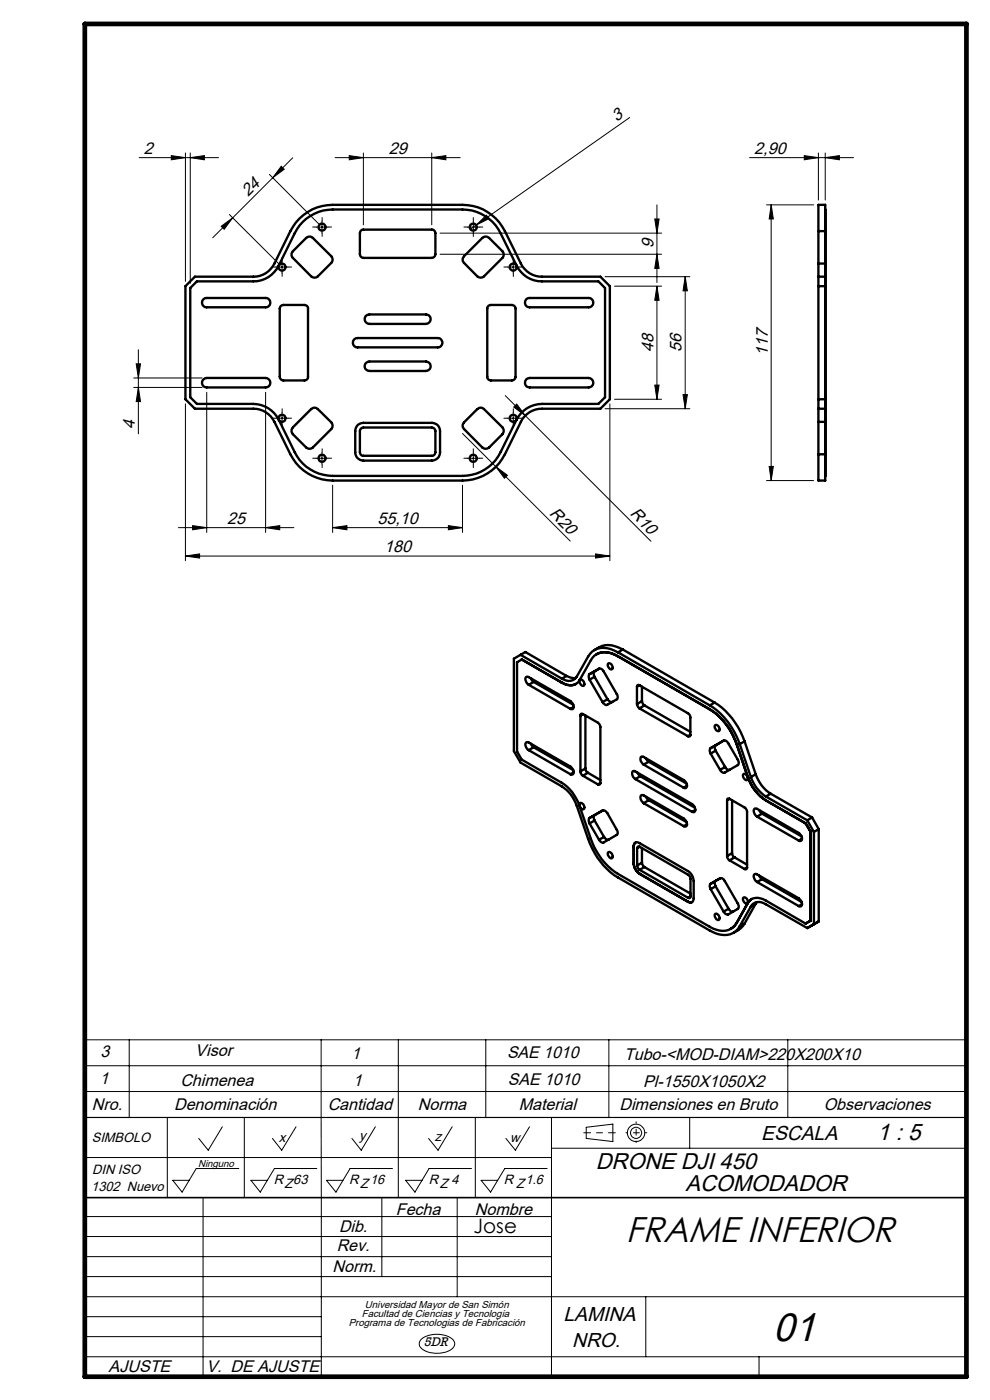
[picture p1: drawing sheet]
<svg xmlns="http://www.w3.org/2000/svg" width="210mm" height="297mm" viewBox="0 0 210 297" stroke-linecap="round" stroke-linejoin="round" font-family="sans-serif">
<g fill="none" stroke="#000" stroke-width=".21">
<path d="M29.5 33.4h16.9M36.3 33l3 .4-3 .5zM39.3 32.5v27.2M40.4 33.4l3-.4v.9zM40.4 32.5v27.6M57.2 37l10.4 10.5M59.7 35.3l.6 .6-2.4 1.8zM62.1 33.5l-17 16.9M71.1 33.4h26.5M74.1 33l3 .4-3 .5zM77.1 32.5v15.2M91.6 33.4l3-.4v.9z"/>
<path d="M91.6 32.5v15.2M133.6 24.9l-32.6 22.9M159 33.4h22M170.6 33l3 .4-3 .5zM173.6 32.5v9.9M175 33.4l3-.4v.9zM175 32.5v9.9M46.9 48l2.5-1.8-1.8 2.4zM48.6 45.5l10.5 10.4M58.6 56.7h2.5M59.8 55.4v2.5M67.1 48.2h2.5"/>
<path d="M68.3 46.9v2.5M93.3 53.9h47M93.3 49.5h47M99.1 48.2h2.5M100.4 46.9v2.5M101 47.8l2.2-2.2 .5 .8zM101 47.8l-1.2 .8M107.6 56.7h2.5M108.9 55.4v2.5M128.3 58.7h18M138.9 46.5h.9l-.5 3zM139.3 53.9l.5 3h-.9z"/>
<path d="M139.3 43.5v16.4M145.3 58.7l.5 3h-.9zM145.3 58.7v28M162.6 43.5h10M163.6 43.5l.4 3h-.8zM163.6 43.5v58.4M28.9 77.2h.9l-.4 3zM29.4 74.2v17.8M130.4 60.7h9.9M139.3 60.7l.5 3h-.9zM139.3 60.7v24M28.4 82.2h14.5"/>
<path d="M28.4 80.2h14.5M29.4 82.2l.4 3h-.9zM39.3 85.7v33.3M43.9 83.2v29.8M56.3 83.2v29.8M58.6 88.7h2.5M59.8 87.5v2.5M67.1 97.2h2.5M68.3 96v2.5M98.1 92l22.9 22.8M99.1 97.2h2.5M100.4 96v2.5"/>
<path d="M105.2 99l2.4 1.8-.6 .7zM107.2 83.9l30.9 30.9M107.6 88.7h2.5M108.9 87.5v2.5M109 86.4l.6-.7 1.8 2.5zM128.3 86.7h18M129.4 85.7v33.3M130.4 84.7h9.9M138.9 81.7h.9l-.5 3zM144.9 83.7h.9l-.5 3zM163.2 99h.8l-.4 2.9zM37.9 111.9h24.4"/>
<path d="M39.3 118l3-.5v.9zM39.3 118h90.1M40.9 111.5l3 .4-3 .5zM56.3 111.9l3-.4v.9zM70.6 111.9l3-.4v.9zM70.6 111.9h27.5M70.6 102.9v10.1M95.1 111.5l3 .4-3 .5zM98.1 102.9v10.1M126.3 117.5l3.1 .5-3.1 .4zM162.6 101.9h10M18 226.1h187"/>
<path d="M18 231.6h187M18 220.6h187M27.4 220.6v16.5M35.5 237.1v17M47.2 239l-3 5-2-2.5M51.8 237.1v17M62.8 239l-3 5-2-2.5M68.1 220.6l.1 71.5M79.6 239l-3 5-2-2.5M84.5 220.6v33.5M95.9 239l-3 5-2-2.5M100.8 237.1v17"/>
<path d="M103 220.6v16.5M112.3 239l-3 5-2-2.5M117 237.1v55M124.4 239.1l5.6-.6v3.7l-5.6-.7zM129.2 220.6v16.5M146.3 237.1v6.5M167.1 220.6v16.5M18 258.1h99M18 245.6h99M43.1 254.1v38M50.7 247.9h-9.1l-3 5-1.9-2.5h3.4M67.2 247.9h-9l-3 5-2-2.5h3.5"/>
<path d="M81 254.1v16.7M83.3 247.9h-9l-3 5-2-2.5h3.4M97 254.1v21M100 247.9h-9l-3 5-2-2.5h3.5M116.1 247.9h-9l-3 5-2-2.5h3.5M117 243.6h88M18 275.1h187M18 270.8h99M18 266.6h99M18 262.3h99M18 279.3h50.2M137 275.1v12.7"/>
<path d="M18 287.8h187M18 283.6h50.2M89.4 284.1a5.6 5.6 0 0 1 6.8 .2 1.45 1.45 0 0 1-.9 2.2 5.7 5.7 0 0 1-6.1-.7l-.3-.9zM161 287.8v4.3"/>
<circle cx="134.9" cy="240.3" r="1.86"/>
<circle cx="134.9" cy="240.3" r="1.17"/>
</g>
<g fill="none" stroke="#000" stroke-width=".21" stroke-dasharray="15.2 1.3 1.3 1.3">
<path d="M58.6 56.6h-.8M59.8 55.4v-.8M59.8 57.9v.7M61.1 56.6h.7M67.1 48.2h-.8M68.3 46.9v-.7M68.3 49.4v.8M69.6 48.2h.7M99.2 48.2h-.8M100.4 46.9v-.7M100.4 49.4v.8M101.7 48.2h.7"/>
<path d="M107.6 56.6h-.7M108.9 55.4v-.8M108.9 57.9v.7M110.1 56.6h.8M58.6 88.7h-.8M59.8 87.5v-.8M59.8 90v.7M61.1 88.7h.7M67.1 97.2h-.8M68.3 96v-.8M68.3 98.5v.7M69.6 97.2h.7"/>
<path d="M99.2 97.2h-.8M100.4 96v-.8M100.4 98.5v.7M101.7 97.2h.7M107.6 88.7h-.7M108.9 87.5v-.8M108.9 90v.7M110.1 88.7h.8"/>
</g>
<path d="M134.9 238v4.4M132.8 240.3h4.4" fill="none" stroke="#000" stroke-width=".21" stroke-dasharray="15.2 1.3 1.3 1.3" stroke-dashoffset="14.9"/>
<path d="M123.8 240.3h6.7" fill="none" stroke="#000" stroke-width=".21" stroke-dasharray="15.2 1.3 1.3 1.3" stroke-dashoffset="13.8"/>
<path d="M18 237.1h187" fill="none" stroke="#000" stroke-width=".25"/>
<path d="M18 254.1h187" fill="none" stroke="#000" stroke-width=".35"/>
<path d="M18 5.1h187v287h-187z" fill="none" stroke="#000" stroke-width="1"/>
<g fill="#000">
<path d="M101 47.8l2.2-2.2 .5 .8z"/>
<path d="M91.6 33.4l3-.4v.9zM74.1 33l3 .4-3 .5zM40.4 33.4l3-.4v.9zM36.3 33l3 .4-3 .5zM175 33.4l3-.4v.9zM170.6 33l3 .4-3 .5z"/>
<path d="M46.9 48l2.5-1.8-1.8 2.4zM59.7 35.3l.6 .6-2.4 1.8z"/>
<path d="M139.3 53.9l.5 3h-.9zM138.9 46.5h.9l-.5 3zM144.9 83.7h.9l-.5 3zM145.3 58.7l.5 3h-.9zM29.4 82.2l.4 3h-.9zM28.9 77.2h.9l-.4 3zM163.2 99h.8l-.4 2.9zM163.6 43.5l.4 3h-.8z"/>
<path d="M109.6 85.7l-.6 .7 2.4 1.8zM105.2 99l1.8 2.5 .6-.7z"/>
<path d="M138.9 81.7h.9l-.5 3zM139.3 60.7l.5 3h-.9z"/>
<path d="M39.3 118l3-.5v.9zM126.3 117.5l3.1 .5-3.1 .4zM40.9 111.5l3 .4-3 .5zM56.3 111.9l3-.4v.9z"/>
<path d="M70.6 111.9l3-.4v.9zM95.1 111.5l3 .4-3 .5z"/>
</g>
<g fill="none" stroke="#000" stroke-width=".5">
<path d="M41.3 58.7h12.4a4.9 4.9 0 0 0 4.5-2.8l3.4-6.9a10.1 10.1 0 0 1 9-5.5h27.5a10.1 10.1 0 0 1 9 5.5l3.4 6.9a4.9 4.9 0 0 0 4.5 2.8h12.4l2 2v24l-2 2h-12.4a4.9 4.9 0 0 0-4.5 2.8l-3.4 6.9a10.1 10.1 0 0 1-9 5.5h-27.5a10.1 10.1 0 0 1-9-5.5l-3.4-6.9a4.9 4.9 0 0 0-4.5-2.8h-12.4l-2-2v-24zM64.9 50.5a1.02 1.02 0 0 1 1.5 0l3.9 3.9a1.02 1.02 0 0 1 0 1.4l-2.9 2.8a1.02 1.02 0 0 1-1.4 0l-3.9-3.9a1.02 1.02 0 0 1 0-1.4zM76.6 48.9l.3-.2h14.7a.78 .78 0 0 1 .8 .8v4.4a.85 .85 0 0 1-.8 .8h-14.5a.78 .78 0 0 1-.8-.8v-4.4zM98.4 54.4l3.9-3.9a1.07 1.07 0 0 1 1.5 0l2.8 2.8a1.02 1.02 0 0 1 0 1.4l-3.9 3.9a1.02 1.02 0 0 1-1.5 0l-2.8-2.8a1.02 1.02 0 0 1 0-1.4zM173.6 55.9v2.8M173.6 49v-5.5h1.4v5.5M173.6 58.7h1.4M173.6 49v6.9M173.6 58.7v28M173.6 55.9h1.4M173.6 49h1.4M175 55.9v2.8"/>
<path d="M175 44.4l.1 5.1M175 59.7h.1M175 49v6.9M175 58.7v28M175 56.3h.1M175 49.5h.1M175.1 56.3v3.4M175.1 49.5v6.8M175.1 59.7v26M40.4 61.1l1.4-1.4h11.9a5.9 5.9 0 0 0 5.4-3.4l3.4-6.8a9 9 0 0 1 8.1-5.1h27.5a9 9 0 0 1 8.1 5.1l3.4 6.8a5.9 5.9 0 0 0 5.4 3.4h11.9l1.4 1.4v23.2l-1.4 1.4h-11.9a6.1 6.1 0 0 0-5.4 3.3l-3.4 6.9a9 9 0 0 1-8.1 5.1h-27.5a9 9 0 0 1-8.1-5.1l-3.4-6.9a6.1 6.1 0 0 0-5.4-3.3h-11.9l-1.4-1.4zM43.2 63.4l.7-.2h12.4a.99 .99 0 0 1 1 1 .99 .99 0 0 1-1 1h-12.4a.99 .99 0 0 1-1-.7 .99 .99 0 0 1 .3-1.1zM59.6 64.9l.5-.2h4.5a.72 .72 0 0 1 .7 .7v14.5a.78 .78 0 0 1-.7 .8h-4.5a.85 .85 0 0 1-.8-.8v-14.5z"/>
<path d="M75.2 71.9l.6-.2h17.1a.99 .99 0 0 1 1 1 .99 .99 0 0 1-1 1h-17.1a.99 .99 0 0 1-.9-.7 .99 .99 0 0 1 .3-1.1zM77.5 77.2l.5-.4 .4-.1h11.9a1.01 1.01 0 0 1 1 1 1.01 1.01 0 0 1-1 1h-11.9a1.01 1.01 0 0 1-.9-1.5zM77.7 66.9l.7-.2h11.9a1.01 1.01 0 0 1 1.1 1 1.01 1.01 0 0 1-1.1 1h-11.9a1.01 1.01 0 0 1-1-.7 1.01 1.01 0 0 1 .3-1.1zM103.6 64.9l.5-.2h4.5a.78 .78 0 0 1 .8 .7v14.5a.85 .85 0 0 1-.8 .8h-4.5a.78 .78 0 0 1-.7-.8v-14.6zM111.7 63.4l.7-.2h12.4a.99 .99 0 0 1 1.1 1 .99 .99 0 0 1-1.1 1h-12.4a1 1 0 0 1-1-.7 1 1 0 0 1 .3-1.1zM173.6 60.7h1.4M175 61.1h.1M43.2 80.4l.7-.2h12.4a1.01 1.01 0 0 1 1 1 1.01 1.01 0 0 1-1 1h-12.4a.99 .99 0 0 1-1-.7 .99 .99 0 0 1 .3-1.1zM62.1 90.7l3.9-3.9a1.02 1.02 0 0 1 1.4 0l2.9 2.8a1.02 1.02 0 0 1 0 1.4l-3.9 3.9a1.02 1.02 0 0 1-1.5 0l-2.8-2.8a1.07 1.07 0 0 1 0-1.4zM75.8 90.2l.6-.4 .7-.1h14.5a1.69 1.69 0 0 1 1.7 1.7v4.6a1.75 1.75 0 0 1-1.7 1.7h-14.5a1.75 1.75 0 0 1-1.7-1.7v-4.6l.1-.6zM76.6 90.9l.5-.2h14.5a.78 .78 0 0 1 .8 .7v4.6a.78 .78 0 0 1-.8 .7h-14.5a.72 .72 0 0 1-.8-.7v-4.6zM98.4 89.6l2.8-2.8a1.02 1.02 0 0 1 1.5 0l3.9 3.9a1.07 1.07 0 0 1 0 1.4l-2.8 2.8a1.07 1.07 0 0 1-1.5 0l-3.9-3.9a1.02 1.02 0 0 1 0-1.4z"/>
<path d="M111.7 80.4l.7-.2h12.4a1.01 1.01 0 0 1 1 1 1.01 1.01 0 0 1-1 1h-12.4a1 1 0 0 1-1-.7 1 1 0 0 1 .3-1.1zM173.6 86.7v2.8M173.6 96.4v5.5h1.4v-5.5M173.6 86.7h1.4M173.6 84.7h1.4M173.6 89.5v6.9M173.6 89.5h1.4M173.6 96.4h1.4M175 86.7v2.8M175 85.7h.1M175 89.5v6.9M175 84.3h.1"/>
<path d="M175 89h.1M175 95.9h.1M175.1 85.7v3.3M175.1 95.9l-.1 5.1M175.1 89v6.9M110.4 138.9l-1.4 .8v19.6l1.4 2.5 8.8 5a7.7 7.7 0 0 1 3.1 4.2l2.4 6.9a15.6 15.6 0 0 0 6.4 8.3l19.5 11.2a4.6 4.6 0 0 0 5.9-.3l.4-.6M110.4 138.9l8.8 5.1M110.4 138.9l1-.6 8.8 5.1M110.7 139.9l-1 .6v18.9l1 1.7 8.4 4.9a9 9 0 0 1 3.8 5l2.4 7a13.9 13.9 0 0 0 5.8 7.4l19.4 11.2a4 4 0 0 0 5.4-.3l.3-.5M110.7 139.9l8.5 4.9M110.7 139.9l8.4 4.9M126.5 138.8a4.3 4.3 0 0 1 4.6 .4"/>
<path d="M131.1 139.2a4 4 0 0 0-5.4 .3l-2.8 4.8a2.54 2.54 0 0 1-3.8 .5M131.1 139.2l19.4 11.3M131.1 138.4a4.7 4.7 0 0 0-5.5-.1l-.9 1-2.4 4.2a2.16 2.16 0 0 1-3.1 .5M131.1 138.4l19.5 11.2M131.1 139.2l19.5 11.3M131.1 139.2h.1M132.1 137.8a5 5 0 0 0-6 .1M132.1 137.8l-1 .6M132.1 137.8l19.5 11.2M112.1 159.1l-.4-.4a.94 .94 0 0 1 0-1.3l.4 .1 8.9 5.1 .6 .8a.64 .64 0 0 1-.4 1l-.2-.2M112.1 145.3l-.4-.5a.89 .89 0 0 1 0-1.2h.4l8.9 5.1 .6 .8a.6 .6 0 0 1-.4 1l-.2-.1M112.1 159.1l8.9 5.1"/>
<path d="M112.1 145.3l8.9 5.1M112.6 143.9l.6 .8M112.6 157.8l.6 .7M113.2 158.5l8.4 4.9M113.2 144.7l-1.1 .6M113.2 144.7l8.4 4.8M113.2 158.5l-1.1 .6M119.2 144.8a2.87 2.87 0 0 0 3 .3M119.2 144.8h-.1M120.2 143.4l1 .4h.9M120.2 143.4l-1 .6M121.7 150l-.7 .4"/>
<path d="M122.9 144.3l.2-.1a.86 .86 0 0 1 .7 1.3 .9 .9 0 0 1-.9-1.2zM123.1 151.8v11.9M123.6 151.5a.32 .32 0 0 0-.3-.1 .32 .32 0 0 0-.2 .4M123.6 151.5l3.3 1.9 .4 .6 .1 12.1M123.6 151.5l-.5 .3M124.2 151.8v11.2M125.1 143a1.01 1.01 0 0 0 0 1.2M125.1 143l2-1.1a.84 .84 0 0 1 1 .5l2.7 4.8a.88 .88 0 0 1 0 1.2l-2 1.1a.89 .89 0 0 1-1-.6M125.1 144.2l2.7 4.7M126.1 142.4a1.01 1.01 0 0 0 0 1.2M126.1 142.4l-1 .6M126.1 143.6l-1 .6"/>
<path d="M126.1 143.6l2.8 4.7M127.1 141.8l-1 .6M128.9 148.3a.89 .89 0 0 0 1 .6M128.9 148.3l-1.1 .6M128.9 140.8a.76 .76 0 0 1 .9 .3 .76 .76 0 0 1 0 .9 .89 .89 0 0 1-.9-1.2zM135.1 149.4l.5 .9M135.1 145.7v3.7M135.6 145.4l10.5 6 .3 .7v3.8M135.6 145.4a.33 .33 0 0 0-.3-.1 .33 .33 0 0 0-.2 .4M135.6 150.3l10.3 5.9M135.6 145.4l-.5 .3M136.2 148.7l.2 .7 .3 .2"/>
<path d="M136.2 148.7l-1.1 .7M136.2 145.7v3M136.7 149.6l-1.1 .7M136.7 149.6l9.7 5.7M146.4 155.9a.32 .32 0 0 1-.1 .3 .32 .32 0 0 1-.4 0M146.4 155.9l-.5 .3M150.5 150.5a14.1 14.1 0 0 1 5.7 7.4M150.6 149.6a15.6 15.6 0 0 1 6.3 8.3M150.6 150.5a14.4 14.4 0 0 1 5.7 7.4M150.6 150.5h-.1M150.7 158.7a.88 .88 0 0 0 0 1.2M150.7 159.9l2.1 3.4"/>
<path d="M151.6 149a15.6 15.6 0 0 1 6.3 8.3M151.6 149l-1 .6M151.6 153.9a.77 .77 0 0 1 .9 .3 .77 .77 0 0 1 0 .9l-.6-.2-.3-.5zM151.8 158.1a.84 .84 0 0 0 0 1.1M151.8 158.1l-1.1 .6M151.8 159.2l-1.1 .7M151.8 159.2l2 3.5M153.5 157.1a.84 .84 0 0 1 1 .6l2 3.4a.88 .88 0 0 1 0 1.2l-2.8 1.6a.84 .84 0 0 1-.9-.6M153.5 157.1l-2.8 1.6M153.5 157.1l-1.7 1M156.2 157.9l2.4 7M156.2 157.9h.1"/>
<path d="M156.3 157.9l2.3 6.9M156.9 157.9l2.4 6.9M157.9 157.3l-1 .6M157.9 157.3l2.4 6.9M121.7 163.8l-.7 .4M123.1 170.4a.86 .86 0 0 1 .7 1.3 .86 .86 0 0 1-.7-1.3zM123.1 163.7l.2 .6 .3 .3M123.6 164.6l3.2 1.8M124.2 163l.2 .7 .3 .2M124.2 163l-1.1 .7M124.7 163.9l-1.1 .7M124.7 163.9l2.7 1.6"/>
<path d="M125.1 173.5l2.7-1.6a.96 .96 0 0 1 1 .6l2 3.5a.84 .84 0 0 1 0 1.1l-2.7 1.6a.84 .84 0 0 1-1-.6M125.1 173.5a1.01 1.01 0 0 0 0 1.2M125.1 174.7l2 3.4M126.1 172.9a.97 .97 0 0 0 0 1.2M126.1 172.9l-1 .6M126.1 174.1l-1 .6M126.1 174.1l2 3.4M127.4 166.1a.32 .32 0 0 1-.2 .3 .32 .32 0 0 1-.4 0M127.4 166.1l-.6 .3M127.8 171.9l-1.7 1M128.1 177.5a.85 .85 0 0 0 1.1 .6M128.1 177.5l-1 .6"/>
<path d="M134.4 179.5v.1a.75 .75 0 0 1 .4-.8 .75 .75 0 0 1 .8 .1l10.3 5.9a2.65 2.65 0 0 1 1.2 2.1v3.7a.76 .76 0 0 1-.3 .8 .76 .76 0 0 1-.9-.1M134.4 179.5v3.7M134.8 165.3l-.6-.8a.6 .6 0 0 1 .3-1l12.3 7.1 .4 .4a.94 .94 0 0 1 0 1.3l-.4-.1M134.8 165.3l12 6.9M134.8 178.7l-.3 .3-.1 .5M135.1 179.9v3.7M135.2 163.9l.6 .8M135.7 179.6l10.3 6 .5 .8v3.7M135.7 179.6a.33 .33 0 0 0-.4 0 .33 .33 0 0 0-.2 .3M135.7 179.6l-.6 .3M135.8 164.7l-1 .6M135.8 164.7l11.6 6.6"/>
<path d="M136.2 179.9v3.1M136.5 162.2l-.6-.7a.64 .64 0 0 1 .4-1l8.7 5 .5 .4a.71 .71 0 0 1 .3 .7 .71 .71 0 0 1-.5 .6l-.3-.1M136.5 170.4l-.6-.8a.6 .6 0 0 1 .4-.9l8.7 4.9 .5 .5a.89 .89 0 0 1 0 1.2h-.5M136.5 162.2l8.5 4.9M136.5 170.4l8.5 4.9M137 160.8l.6 .8M137 169l.6 .8M137.6 161.6l-1.1 .6M137.6 161.6l8 4.6M137.6 169.8l-1.1 .6M137.6 169.8l8 4.6M145.7 166.7l-.7 .4"/>
<path d="M145.7 174.9l-.7 .4M147.5 171.8l-.7 .4M153.8 162.7a.92 .92 0 0 0 1 .6M153.8 162.7l-1 .6M154.2 169.8v11.8M154.8 169.5l3.4 1.9 .2 .5 .1 12.1M154.8 169.5a.31 .31 0 0 0-.4-.1 .31 .31 0 0 0-.2 .4M154.8 169.5l-.6 .3M155.3 169.8v11.2M157.6 164.3l.2-.1a.88 .88 0 0 1 .7 1.3 .94 .94 0 0 1-.9-1.2zM158.6 164.9a9.5 9.5 0 0 0 3.8 4.9M158.6 164.8a9.8 9.8 0 0 0 3.9 5"/>
<path d="M158.6 164.8v.1M159.3 164.8a7.7 7.7 0 0 0 3.2 4.2M160.3 164.2a7.7 7.7 0 0 0 3.2 4.2M160.3 164.2l-1 .6M160.6 173.2l-.5-.4a.94 .94 0 0 1 0-1.3l.5 .1 8.8 5.1 .6 .7a.64 .64 0 0 1-.3 1l-.3-.1M160.6 173.2l8.8 5.1M161 171.9l.6 .7M161.6 172.6l-1 .6M161.6 172.6l8.4 4.8M162.4 169.8l8.5 4.9M162.4 169.8h.1M162.5 169l8.7 5"/>
<path d="M162.5 169.8l8.4 4.9M163.5 168.4l-1 .6M163.5 168.4l8.8 5M170.1 177.9l-.7 .4M170.9 174.7l1 1.7M170.9 174.7h.1M171.2 174l1.4 2.5M171.9 176.4v18.9M171.9 176.4h.1M172.3 173.4l-1.1 .6M172.3 173.4l1.4 2.5M172.6 176.5v19.6l1.1-.6"/>
<path d="M173.7 175.9l-1.1 .6M173.7 175.9v19.6M129.1 180.8a.86 .86 0 0 1 .7 1.3 .88 .88 0 0 1-.7-1.3zM134.4 183.2a2.91 2.91 0 0 0 1.2 2.2M134.4 183.2h.1M134.4 183.2a2.92 2.92 0 0 0 1.3 2.1M135.1 183.6l.2 .5 .4 .4M135.6 185.4l10.3 5.9M135.7 185.3l10.2 6M135.7 184.5l10.2 6M135.7 185.3l-.1 .1M136.2 183l.2 .7 .3 .2"/>
<path d="M136.2 183l-1.1 .6M136.7 183.9l-1 .6M136.7 183.9l9.8 5.7M145.9 191.3l.5 .1h.4M145.9 191.3h.1M146.5 190.1a.32 .32 0 0 1-.2 .4 .32 .32 0 0 1-.4 0M146.5 190.1l-.6 .4M150.7 187.5a.84 .84 0 0 0 0 1.1M150.7 188.6l2.8 4.8M151.6 194l.2-.2a.86 .86 0 0 1 .7 1.4 .9 .9 0 0 1-.9-1.2zM151.8 186.9a.88 .88 0 0 0 0 1.1M151.8 186.9l-1.1 .6"/>
<path d="M151.8 188l-1.1 .6M151.8 188l2.8 4.8M152.8 186.3a.84 .84 0 0 1 .9 .6l2.8 4.8a.88 .88 0 0 1 0 1.1l-2 1.2a.92 .92 0 0 1-1-.6M152.8 186.3l-2.1 1.2M152.8 186.3l-1 .6M154.2 181.6l.2 .5 .4 .4M154.6 192.8a.84 .84 0 0 0 .9 .6M154.6 192.8l-1.1 .6M154.8 182.5l3.1 1.9M155.3 181l.2 .6 .3 .3M155.3 181l-1.1 .6M155.8 181.9l-1 .6"/>
<path d="M155.8 181.9l2.7 1.5M156.2 195.8h.1M156.3 195.8l-1.3 1.3M157.6 190.5a.76 .76 0 0 1 .9 .2 .76 .76 0 0 1 0 1 .89 .89 0 0 1-.9-1.2zM157.9 195.9a4.9 4.9 0 0 1-2.3 2M157.9 195.9l-1 .6M158.5 184a.33 .33 0 0 1-.2 .4 .33 .33 0 0 1-.4 0M158.5 184l-.6 .4M158.6 191.6a2.59 2.59 0 0 1 3.8-.6l8.5 4.9M158.6 191.6l-2.4 4.2M158.6 191.6l-2.3 4.2M158.6 191.6h.1"/>
<path d="M159.3 192.3a2.13 2.13 0 0 1 3.2-.5l8.7 5.1M159.3 192.3l-2.4 4.2M159.5 190.7l-.9 .9M160.3 191.7l-1 .6M160.3 191.7l-2.4 4.2M160.5 191.4l-.2 .3M160.6 187.1l-.5-.4a.89 .89 0 0 1 0-1.3l.5 .1 8.8 5.1 .6 .7a.6 .6 0 0 1-.3 1l-.3-.1M160.6 187.1l8.8 5.1M161 185.7l.6 .8M161.6 186.5l8.4 4.8M161.6 186.5l-1 .6M170.1 191.8l-.7 .4"/>
<path d="M171.9 195.3l-1 .6M171.9 195.3h.1M172.3 196.3l-1.1 .6M173.7 195.5l-2.5 1.4"/>
<circle cx="59.8" cy="56.7" r=".74"/>
<circle cx="68.3" cy="48.2" r=".76"/>
<circle cx="100.4" cy="48.2" r=".76"/>
<circle cx="108.9" cy="56.7" r=".74"/>
<circle cx="59.8" cy="88.7" r=".75"/>
<circle cx="68.3" cy="97.2" r=".76"/>
<circle cx="100.4" cy="97.2" r=".76"/>
<circle cx="108.9" cy="88.7" r=".75"/>
</g>
<text font-size="8.5" x="164" y="284.5">01</text>
<text font-size="7.6" x="132.8" y="263.5">FRAME INFERIOR</text>
<text font-size="5" x="186.1" y="241.8">1 : 5</text>
<g font-size="4.8">
<text x="126.4" y="248.1">DRONE DJI 450</text>
<text x="145.4" y="252.8">ACOMODADOR</text>
</g>
<g font-size="4.3">
<text x="161.5" y="241.9">ESCALA</text>
<text x="119.5" y="280.2">LAMINA</text>
<text x="121.4" y="285.8">NRO.</text>
</g>
<text font-size="4.2" x="100.5" y="261.5">Jose</text>
<g font-size="3.6">
<text x="130.8" y="25.9" transform="rotate(-35 130.8 25.9)">3</text>
<text x="30.5" y="32.7">2</text>
<text x="82.5" y="32.7">29</text>
<text x="160" y="32.7">2,90</text>
<text x="52.7" y="41.8" transform="rotate(-45 52.7 41.8)">24</text>
<text x="138.6" y="52.6" transform="rotate(-90 138.6 52.6)">9</text>
<text x="138.6" y="74.6" transform="rotate(-90 138.6 74.6)">48</text>
<text x="144.6" y="74.6" transform="rotate(-90 144.6 74.6)">56</text>
<text x="162.8" y="75.5" transform="rotate(-90 162.8 75.5)">117</text>
<text x="28.6" y="91" transform="rotate(-90 28.6 91)">4</text>
<text x="48.2" y="111.2">25</text>
<text x="80.1" y="111.2">55,10</text>
<text x="116.4" y="109.1" transform="rotate(45 116.4 109.1)">R20</text>
<text x="133.5" y="109.1" transform="rotate(45 133.5 109.1)">R10</text>
<text x="81.5" y="117.2">180</text>
<text x="21.3" y="224.3">3</text>
<text x="41.4" y="224">Visor</text>
<text x="74.6" y="224.7">1</text>
<text x="107.5" y="224.5">SAE 1010</text>
<text x="132.4" y="224.9">Tubo-&lt;MOD-DIAM&gt;220X200X10</text>
<text x="21.2" y="230">1</text>
<text x="38.3" y="230.4">Chimenea</text>
<text x="74.9" y="230.3">1</text>
<text x="107.7" y="230.2">SAE 1010</text>
<text x="136.4" y="230.7">Pl-1550X1050X2</text>
<text x="19.5" y="235.4">Nro.</text>
<text x="36.9" y="235.4">Denominación</text>
<text x="69.5" y="235.4">Cantidad</text>
<text x="88.7" y="235.4">Norma</text>
<text x="110" y="235.4">Material</text>
<text x="131.4" y="235.4">Dimensiones en Bruto</text>
<text x="174.7" y="235.4">Observaciones</text>
<text x="84" y="257.7">Fecha</text>
<text x="100.7" y="257.7">Nombre</text>
<text x="71.9" y="261.4">Dib.</text>
<text x="70.6" y="269.9">Norm.</text>
<text x="71.4" y="265.4">Rev.</text>
<text x="23" y="291">AJUSTE</text>
<text x="43.8" y="291.1">V. DE AJUSTE</text>
</g>
<g font-size="2.8">
<text x="19.5" y="242.2">SIMBOLO</text>
<text x="59.1" y="242.2">x</text>
<text x="76.2" y="241.8">y</text>
<text x="92.2" y="242">z</text>
<text x="108.2" y="242.2">w</text>
<text x="19.6" y="249.1">DIN ISO</text>
<text x="58.1" y="251.2">R</text>
<text x="62.2" y="251.1">63</text>
<text x="74.1" y="251.2">R</text>
<text x="78.5" y="251.2">16</text>
<text x="90.9" y="251.1">R</text>
<text x="95.8" y="251.2">4</text>
<text x="106.9" y="251.1">R</text>
<text x="111.5" y="251.2">1.6</text>
<text x="19.4" y="252.7">1302 Nuevo</text>
<text x="60.3" y="252">Z</text>
<text x="76.4" y="252">Z</text>
<text x="93.3" y="252">Z</text>
<text x="109.5" y="252">Z</text>
<text x="89.9" y="285.6">5DR</text>
</g>
<g font-size="2.1">
<text x="42" y="247.5">Ninguno</text>
<text x="74" y="281.3">Programa de Tecnologias de Fabricación</text>
<text x="76.8" y="279.4">Facultad de Ciencias y Tecnologia</text>
<text x="77.4" y="277.5">Universidad Mayor de San Simón</text>
</g>
</svg>
